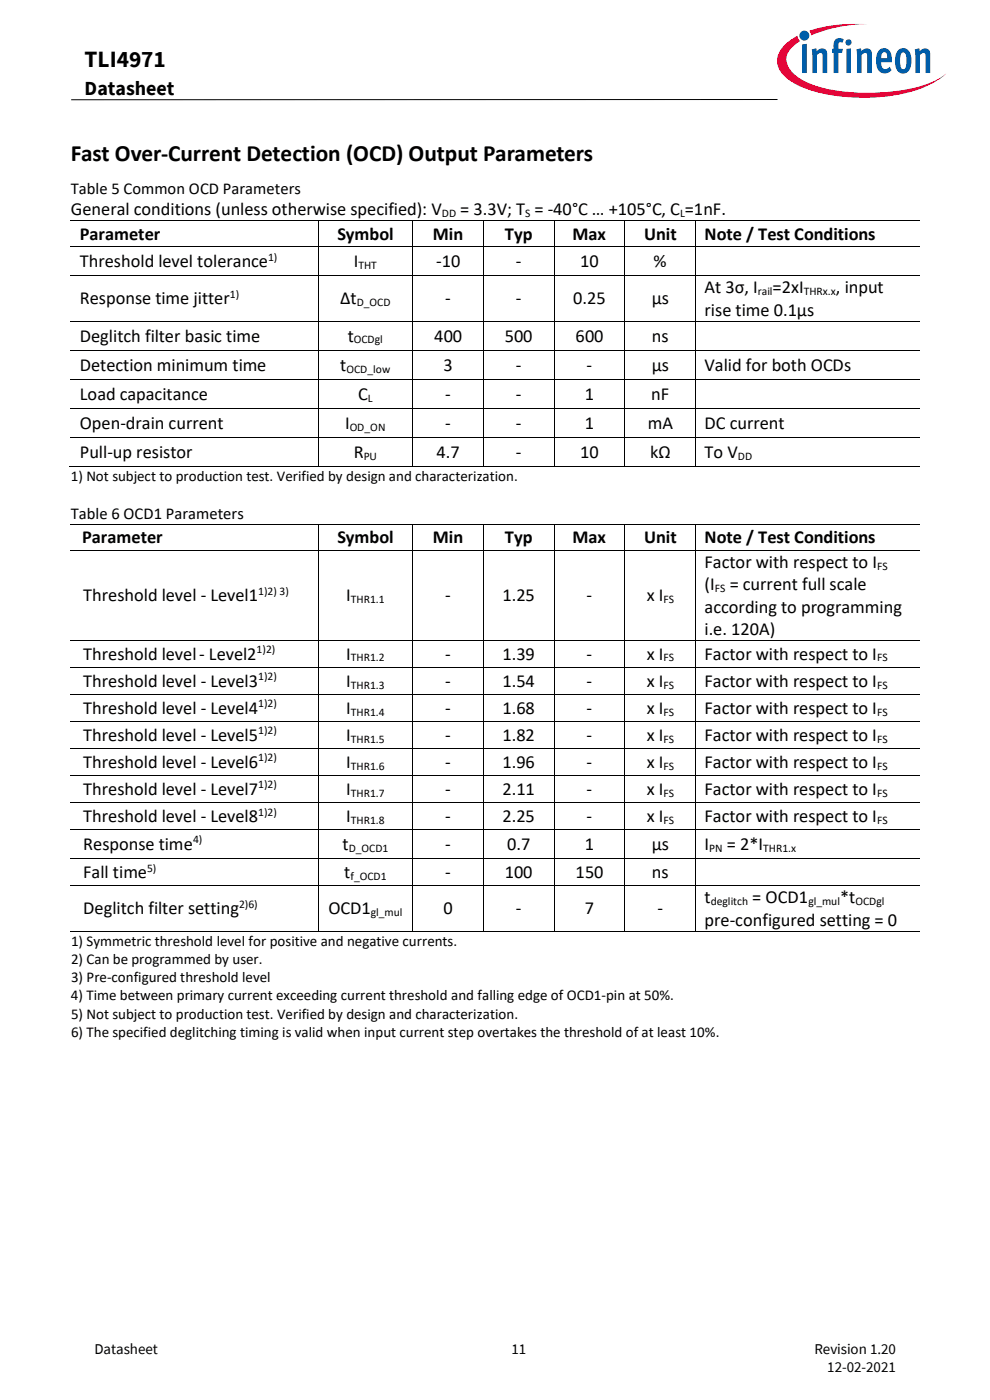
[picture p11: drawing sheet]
<svg xmlns="http://www.w3.org/2000/svg" width="210mm" height="297mm" viewBox="0 0 210 297" stroke-linecap="round" stroke-linejoin="round" font-family="sans-serif">
<path d="M164.9 21.1l-149.8 .1" fill="none" stroke="#000" stroke-width=".21"/>
<path d="M171.6 6.5l.4 1a31.4 31.4 0 0 1 12-2.4 32.3 32.3 0 0 0-12.4 1.4zM166.2 9.8a4.2 4.2 0 0 0 .2 6.4 20.2 20.2 0 0 0 11.2 4.2 35.4 35.4 0 0 0 19.9-2.6l2.2-1.3 1.1-.9a18.7 18.7 0 0 1-9.4 3.5 44.8 44.8 0 0 1-18.3-.9 10.1 10.1 0 0 1-5.7-3.8 3.4 3.4 0 0 1 1.1-4.8l1.3-.9-.5-.5-.1-.6-1.7 1z" fill-rule="evenodd" fill="#e30034"/>
<path d="M169.6 7.6a1.05 1.05 0 0 0 2.1 0 1.05 1.05 0 0 0-2.1 0zM170.1 9.4v6.1h1v-6.2zM172.2 10.5l.1 5h1v-3.8a.63 .63 0 0 1 .5-.5 .63 .63 0 0 1 .6 .3l.1 4h1v-3.9a1.14 1.14 0 0 0-.6-1.3 1.14 1.14 0 0 0-1.4 .3l-.2 .2-.2-.6zM177.3 8.3a2.34 2.34 0 0 0-.5 2.1h-.3v.8h.3v4.3h1.1v-4.3h.7l.2-.8h-.9v-1.2a.49 .49 0 0 1 .8-.1l.3-.8-.2-.1-.7-.1zM179.5 10.4v5.1h1v-5.2zM179.3 9a.7 .7 0 0 0 1.4 0 .7 .7 0 0 0-1.4 0zM181.7 10.5l.1 5h1v-3.8a.63 .63 0 0 1 .5-.5 .63 .63 0 0 1 .6 .3l.1 4h1v-3.9a1.19 1.19 0 0 0-.8-1.3 1.19 1.19 0 0 0-1.5 .5l-.1-.6zM186.6 10.6a3.8 3.8 0 0 0 .2 4.7 1.83 1.83 0 0 0 2.3-.4l-.4-.7a.96 .96 0 0 1-1.1 .4 .96 .96 0 0 1-.7-1v-.4h2.3a2.61 2.61 0 0 0-1.3-3 1.46 1.46 0 0 0-1.3 .4zM187.2 11.3a.65 .65 0 0 1 .8-.1 .65 .65 0 0 1 .2 .8v.4h-1.3zM190.7 10.5a3.9 3.9 0 0 0-.1 4.8 1.64 1.64 0 0 0 2.6-1.3 3.7 3.7 0 0 0-.7-3.5 1.51 1.51 0 0 0-1.8 0zM191.3 11.2l.3-.1a1.15 1.15 0 0 1 .7 1.4v.8a1.25 1.25 0 0 1-.7 1.4 1.48 1.48 0 0 1-.7-1.8l.1-.9zM194 10.5l.2 5h1v-3.8a.63 .63 0 0 1 .5-.5 .63 .63 0 0 1 .6 .3v4h1v-3.9a1.19 1.19 0 0 0-.8-1.3 1.19 1.19 0 0 0-1.4 .5l-.1-.6z" fill-rule="evenodd" fill="#005da9"/>
<g fill="none" stroke="#000" stroke-width=".21">
<path d="M15 46.8h52.4M15 52.3h52.4M15 58.5h52.4M67.5 46.9v5.3M67.5 52.4v6M67.5 58.6v9.4M67.6 46.8h19.9M67.6 52.3h19.9M67.6 58.5h19.9M87.6 46.9v5.3M87.6 52.4v6M87.6 58.6v9.4"/>
<path d="M87.6 46.8h14.9M87.6 52.3h14.9M87.6 58.5h14.9M102.6 46.9v5.3M102.6 52.4v6M102.6 58.6v9.4M102.7 46.8h14.8M102.7 52.3h14.8M102.7 58.5h14.8M117.6 46.9v5.3M117.6 52.4v6M117.6 58.6v9.4"/>
<path d="M117.7 46.8h14.8M117.7 52.3h14.8M117.7 58.5h14.8M132.6 46.9v5.3M132.6 52.4v6M132.6 58.6v9.4M132.7 46.8h14.8M132.7 52.3h14.8M132.7 58.5h14.8M147.6 46.9v5.3M147.6 52.4v6M147.6 58.6v9.4"/>
<path d="M147.7 46.8h47.4M147.7 52.3h47.4M147.7 58.5h47.4M15 68.1h52.4M15 74.3h52.4M67.5 68.2v6M67.5 74.4v6M67.6 68.1h19.9M67.6 74.3h19.9M87.6 68.2v6M87.6 74.4v6M87.6 68.1h14.9"/>
<path d="M87.6 74.3h14.9M102.6 68.2v6M102.6 74.4v6M102.7 68.1h14.8M102.7 74.3h14.8M117.6 68.2v6M117.6 74.4v6M117.7 68.1h14.8M117.7 74.3h14.8M132.6 68.2v6M132.6 74.4v6M132.7 68.1h14.8"/>
<path d="M132.7 74.3h14.8M147.6 68.2v6M147.6 74.4v6M147.7 68.1h47.4M147.7 74.3h47.4M14.8 99h52.6M15 80.5h52.4M15 86.7h52.4M15 92.9h52.4M67.5 80.6v6M67.5 86.8v6M67.5 92.9v6.1"/>
<path d="M67.6 80.5h19.9M67.6 86.7h19.9M67.6 92.9h19.9M67.6 99h19.9M87.6 80.6v6M87.6 86.8v6M87.6 92.9v6.1M87.6 80.5h14.9M87.6 86.7h14.9M87.6 92.9h14.9M87.6 99h14.9M102.6 80.6v6"/>
<path d="M102.6 86.8v6M102.6 92.9v6.1M102.7 80.5h14.8M102.7 86.7h14.8M102.7 92.9h14.8M102.7 99h14.8M117.6 80.6v6M117.6 86.8v6M117.6 92.9v6.1M117.7 80.5h14.8M117.7 86.7h14.8M117.7 92.9h14.8"/>
<path d="M117.7 99h14.8M132.6 80.6v6M132.6 86.8v6M132.6 92.9v6.1M132.7 80.5h14.8M132.7 86.7h14.8M132.7 92.9h14.8M132.7 99h14.8M147.6 80.6v6M147.6 86.8v6M147.6 92.9v6.1M147.7 80.5h47.4"/>
<path d="M147.7 86.7h47.4M147.7 92.9h47.4M147.7 99h47.4M15 111.2h52.4M15 116.7h52.4M67.5 111.3v5.3M67.5 116.8v18.9M67.6 111.2h19.9M67.6 116.7h19.9M87.6 111.3v5.3M87.6 116.8v18.9M87.6 111.2h14.9"/>
<path d="M87.6 116.7h14.9M102.6 111.3v5.3M102.6 116.8v18.9M102.7 111.2h14.8M102.7 116.7h14.8M117.6 111.3v5.3M117.6 116.8v18.9M117.7 111.2h14.8M117.7 116.7h14.8M132.6 111.3v5.3M132.6 116.8v18.9M132.7 111.2h14.8"/>
<path d="M132.7 116.7h14.8M147.6 111.3v5.3M147.6 116.8v18.9M147.7 111.2h47.4M147.7 116.7h47.4M15 135.8h52.4M67.5 135.9v5.6M67.6 135.8h19.9M87.6 135.9v5.6M87.6 135.8h14.9M102.6 135.9v5.6M102.7 135.8h14.8"/>
<path d="M117.6 135.9v5.6M117.7 135.8h14.8M132.6 135.9v5.6M132.7 135.8h14.8M147.6 135.9v5.6M147.7 135.8h47.4M15 141.6h52.4M15 147.3h52.4M15 153.1h52.4M15 158.8h52.4M67.5 141.7v5.5M67.5 147.4v5.6"/>
<path d="M67.5 153.1v5.6M67.5 158.9v5.5M67.6 141.6h19.9M67.6 147.3h19.9M67.6 153.1h19.9M67.6 158.8h19.9M87.6 141.7v5.5M87.6 147.4v5.6M87.6 153.1v5.6M87.6 158.9v5.5M87.6 141.6h14.9M87.6 147.3h14.9"/>
<path d="M87.6 153.1h14.9M87.6 158.8h14.9M102.6 141.7v5.5M102.6 147.4v5.6M102.6 153.1v5.6M102.6 158.9v5.5M102.7 141.6h14.8M102.7 147.3h14.8M102.7 153.1h14.8M102.7 158.8h14.8M117.6 141.7v5.5M117.6 147.4v5.6"/>
<path d="M117.6 153.1v5.6M117.6 158.9v5.5M117.7 141.6h14.8M117.7 147.3h14.8M117.7 153.1h14.8M117.7 158.8h14.8M132.6 141.7v5.5M132.6 147.4v5.6M132.6 153.1v5.6M132.6 158.9v5.5M132.7 141.6h14.8M132.7 147.3h14.8"/>
<path d="M132.7 153.1h14.8M132.7 158.8h14.8M147.6 141.7v5.5M147.6 147.4v5.6M147.6 153.1v5.6M147.6 158.9v5.5M147.7 141.6h47.4M147.7 147.3h47.4M147.7 153.1h47.4M147.7 158.8h47.4M15 164.5h52.4M15 170.2h52.4"/>
<path d="M15 176h52.4M67.5 164.6v5.6M67.5 170.3v5.6M67.5 176v6.1M67.6 164.5h19.9M67.6 170.2h19.9M67.6 176h19.9M87.6 164.6v5.6M87.6 170.3v5.6M87.6 176v6.1M87.6 164.5h14.9M87.6 170.2h14.9"/>
<path d="M87.6 176h14.9M102.6 164.6v5.6M102.6 170.3v5.6M102.6 176v6.1M102.7 164.5h14.8M102.7 170.2h14.8M102.7 176h14.8M117.6 164.6v5.6M117.6 170.3v5.6M117.6 176v6.1M117.7 164.5h14.8M117.7 170.2h14.8"/>
<path d="M117.7 176h14.8M132.6 164.6v5.6M132.6 170.3v5.6M132.6 176v6.1M132.7 164.5h14.8M132.7 170.2h14.8M132.7 176h14.8M147.6 164.6v5.6M147.6 170.3v5.6M147.6 176v6.1M147.7 164.5h47.4M147.7 170.2h47.4"/>
<path d="M147.7 176h47.4M15 182.1h52.4M15 187.9h52.4M15 197.6h52.4M67.5 182.2v5.6M67.5 188v9.5M67.6 182.1h19.9M67.6 187.9h19.9M67.6 197.6h19.9M87.6 182.2v5.6M87.6 188v9.5M87.6 182.1h14.9"/>
<path d="M87.6 187.9h14.9M87.6 197.6h14.9M102.6 182.2v5.6M102.6 188v9.5M102.7 182.1h14.8M102.7 187.9h14.8M102.7 197.6h14.8M117.6 182.2v5.6M117.6 188v9.5M117.7 182.1h14.8M117.7 187.9h14.8M117.7 197.6h14.8"/>
<path d="M132.6 182.2v5.6M132.6 188v9.5M132.7 182.1h14.8M132.7 187.9h14.8M132.7 197.6h14.8M147.6 182.2v5.6M147.6 188v9.5M147.7 182.1h47.4M147.7 187.9h47.4M147.7 197.6h29.9M178 197.6h17.1"/>
</g>
<g fill="#000">
<path d="M67.4 46.7h.2v.2h-.2z" fill-rule="evenodd"/>
<path d="M67.4 52.2h.2v.2h-.2z" fill-rule="evenodd"/>
<path d="M67.4 58.4h.2v.2h-.2z" fill-rule="evenodd"/>
<path d="M87.5 46.7h.1v.2h-.1z" fill-rule="evenodd"/>
<path d="M87.5 52.2h.1v.2h-.1z" fill-rule="evenodd"/>
<path d="M87.5 58.4h.1v.2h-.1z" fill-rule="evenodd"/>
<path d="M102.5 46.7h.2v.2h-.2z" fill-rule="evenodd"/>
<path d="M102.5 52.2h.2v.2h-.2z" fill-rule="evenodd"/>
<path d="M102.5 58.4h.2v.2h-.2z" fill-rule="evenodd"/>
<path d="M117.5 46.7h.2v.2h-.2z" fill-rule="evenodd"/>
<path d="M117.5 52.2h.2v.2h-.2z" fill-rule="evenodd"/>
<path d="M117.5 58.4h.2v.2h-.2z" fill-rule="evenodd"/>
<path d="M132.5 46.7h.2v.2h-.2z" fill-rule="evenodd"/>
<path d="M132.5 52.2h.2v.2h-.2z" fill-rule="evenodd"/>
<path d="M132.5 58.4h.2v.2h-.2z" fill-rule="evenodd"/>
<path d="M147.5 46.7h.2v.2h-.2z" fill-rule="evenodd"/>
<path d="M147.5 52.2h.2v.2h-.2z" fill-rule="evenodd"/>
<path d="M147.5 58.4h.2v.2h-.2z" fill-rule="evenodd"/>
<path d="M67.4 68h.2v.2h-.2z" fill-rule="evenodd"/>
<path d="M67.4 74.2h.2v.2h-.2z" fill-rule="evenodd"/>
<path d="M87.5 68h.1v.2h-.1z" fill-rule="evenodd"/>
<path d="M87.5 74.2h.1v.2h-.1z" fill-rule="evenodd"/>
<path d="M102.5 68h.2v.2h-.2z" fill-rule="evenodd"/>
<path d="M102.5 74.2h.2v.2h-.2z" fill-rule="evenodd"/>
<path d="M117.5 68h.2v.2h-.2z" fill-rule="evenodd"/>
<path d="M117.5 74.2h.2v.2h-.2z" fill-rule="evenodd"/>
<path d="M132.5 68h.2v.2h-.2z" fill-rule="evenodd"/>
<path d="M132.5 74.2h.2v.2h-.2z" fill-rule="evenodd"/>
<path d="M147.5 68h.2v.2h-.2z" fill-rule="evenodd"/>
<path d="M147.5 74.2h.2v.2h-.2z" fill-rule="evenodd"/>
<path d="M67.4 80.4h.2v.2h-.2z" fill-rule="evenodd"/>
<path d="M67.4 86.6h.2v.1h-.2z" fill-rule="evenodd"/>
<path d="M67.4 92.8h.2v.1h-.2z" fill-rule="evenodd"/>
<path d="M67.4 99h.2v.1h-.2z" fill-rule="evenodd"/>
<path d="M87.5 80.4h.1v.2h-.1z" fill-rule="evenodd"/>
<path d="M87.5 86.6h.1v.1h-.1z" fill-rule="evenodd"/>
<path d="M87.5 92.8h.1v.1h-.1z" fill-rule="evenodd"/>
<path d="M87.5 99h.1v.1h-.1z" fill-rule="evenodd"/>
<path d="M102.5 80.4h.2v.2h-.2z" fill-rule="evenodd"/>
<path d="M102.5 86.6h.2v.1h-.2z" fill-rule="evenodd"/>
<path d="M102.5 92.8h.2v.1h-.2z" fill-rule="evenodd"/>
<path d="M102.5 99h.2v.1h-.2z" fill-rule="evenodd"/>
<path d="M117.5 80.4h.2v.2h-.2z" fill-rule="evenodd"/>
<path d="M117.5 86.6h.2v.1h-.2z" fill-rule="evenodd"/>
<path d="M117.5 92.8h.2v.1h-.2z" fill-rule="evenodd"/>
<path d="M117.5 99h.2v.1h-.2z" fill-rule="evenodd"/>
<path d="M132.5 80.4h.2v.2h-.2z" fill-rule="evenodd"/>
<path d="M132.5 86.6h.2v.1h-.2z" fill-rule="evenodd"/>
<path d="M132.5 92.8h.2v.1h-.2z" fill-rule="evenodd"/>
<path d="M132.5 99h.2v.1h-.2z" fill-rule="evenodd"/>
<path d="M147.5 80.4h.2v.2h-.2z" fill-rule="evenodd"/>
<path d="M147.5 86.6h.2v.1h-.2z" fill-rule="evenodd"/>
<path d="M147.5 92.8h.2v.1h-.2z" fill-rule="evenodd"/>
<path d="M147.5 99h.2v.1h-.2z" fill-rule="evenodd"/>
<path d="M67.4 111.1h.2v.2h-.2z" fill-rule="evenodd"/>
<path d="M67.4 116.6h.2v.2h-.2z" fill-rule="evenodd"/>
<path d="M87.5 111.1h.1v.2h-.1z" fill-rule="evenodd"/>
<path d="M87.5 116.6h.1v.2h-.1z" fill-rule="evenodd"/>
<path d="M102.5 111.1h.2v.2h-.2z" fill-rule="evenodd"/>
<path d="M102.5 116.6h.2v.2h-.2z" fill-rule="evenodd"/>
<path d="M117.5 111.1h.2v.2h-.2z" fill-rule="evenodd"/>
<path d="M117.5 116.6h.2v.2h-.2z" fill-rule="evenodd"/>
<path d="M132.5 111.1h.2v.2h-.2z" fill-rule="evenodd"/>
<path d="M132.5 116.6h.2v.2h-.2z" fill-rule="evenodd"/>
<path d="M147.5 111.1h.2v.2h-.2z" fill-rule="evenodd"/>
<path d="M147.5 116.6h.2v.2h-.2z" fill-rule="evenodd"/>
<path d="M67.4 135.7h.2v.2h-.2z" fill-rule="evenodd"/>
<path d="M87.5 135.7h.1v.2h-.1z" fill-rule="evenodd"/>
<path d="M102.5 135.7h.2v.2h-.2z" fill-rule="evenodd"/>
<path d="M117.5 135.7h.2v.2h-.2z" fill-rule="evenodd"/>
<path d="M132.5 135.7h.2v.2h-.2z" fill-rule="evenodd"/>
<path d="M147.5 135.7h.2v.2h-.2z" fill-rule="evenodd"/>
<path d="M67.4 141.5h.2v.2h-.2z" fill-rule="evenodd"/>
<path d="M67.4 147.2h.2v.2h-.2z" fill-rule="evenodd"/>
<path d="M67.4 153h.2v.1h-.2z" fill-rule="evenodd"/>
<path d="M67.4 158.7h.2v.2h-.2z" fill-rule="evenodd"/>
<path d="M87.5 141.5h.1v.2h-.1z" fill-rule="evenodd"/>
<path d="M87.5 147.2h.1v.2h-.1z" fill-rule="evenodd"/>
<path d="M87.5 153h.1v.1h-.1z" fill-rule="evenodd"/>
<path d="M87.5 158.7h.1v.2h-.1z" fill-rule="evenodd"/>
<path d="M102.5 141.5h.2v.2h-.2z" fill-rule="evenodd"/>
<path d="M102.5 147.2h.2v.2h-.2z" fill-rule="evenodd"/>
<path d="M102.5 153h.2v.1h-.2z" fill-rule="evenodd"/>
<path d="M102.5 158.7h.2v.2h-.2z" fill-rule="evenodd"/>
<path d="M117.5 141.5h.2v.2h-.2z" fill-rule="evenodd"/>
<path d="M117.5 147.2h.2v.2h-.2z" fill-rule="evenodd"/>
<path d="M117.5 153h.2v.1h-.2z" fill-rule="evenodd"/>
<path d="M117.5 158.7h.2v.2h-.2z" fill-rule="evenodd"/>
<path d="M132.5 141.5h.2v.2h-.2z" fill-rule="evenodd"/>
<path d="M132.5 147.2h.2v.2h-.2z" fill-rule="evenodd"/>
<path d="M132.5 153h.2v.1h-.2z" fill-rule="evenodd"/>
<path d="M132.5 158.7h.2v.2h-.2z" fill-rule="evenodd"/>
<path d="M147.5 141.5h.2v.2h-.2z" fill-rule="evenodd"/>
<path d="M147.5 147.2h.2v.2h-.2z" fill-rule="evenodd"/>
<path d="M147.5 153h.2v.1h-.2z" fill-rule="evenodd"/>
<path d="M147.5 158.7h.2v.2h-.2z" fill-rule="evenodd"/>
<path d="M67.4 164.4h.2v.2h-.2z" fill-rule="evenodd"/>
<path d="M67.4 170.2h.2v.1h-.2z" fill-rule="evenodd"/>
<path d="M67.4 175.9h.2v.1h-.2z" fill-rule="evenodd"/>
<path d="M87.5 164.4h.1v.2h-.1z" fill-rule="evenodd"/>
<path d="M87.5 170.2h.1v.1h-.1z" fill-rule="evenodd"/>
<path d="M87.5 175.9h.1v.1h-.1z" fill-rule="evenodd"/>
<path d="M102.5 164.4h.2v.2h-.2z" fill-rule="evenodd"/>
<path d="M102.5 170.2h.2v.1h-.2z" fill-rule="evenodd"/>
<path d="M102.5 175.9h.2v.1h-.2z" fill-rule="evenodd"/>
<path d="M117.5 164.4h.2v.2h-.2z" fill-rule="evenodd"/>
<path d="M117.5 170.2h.2v.1h-.2z" fill-rule="evenodd"/>
<path d="M117.5 175.9h.2v.1h-.2z" fill-rule="evenodd"/>
<path d="M132.5 164.4h.2v.2h-.2z" fill-rule="evenodd"/>
<path d="M132.5 170.2h.2v.1h-.2z" fill-rule="evenodd"/>
<path d="M132.5 175.9h.2v.1h-.2z" fill-rule="evenodd"/>
<path d="M147.5 164.4h.2v.2h-.2z" fill-rule="evenodd"/>
<path d="M147.5 170.2h.2v.1h-.2z" fill-rule="evenodd"/>
<path d="M147.5 175.9h.2v.1h-.2z" fill-rule="evenodd"/>
<path d="M67.4 182.1h.2v.1h-.2z" fill-rule="evenodd"/>
<path d="M67.4 187.8h.2v.2h-.2z" fill-rule="evenodd"/>
<path d="M67.4 197.5h.2v.1h-.2z" fill-rule="evenodd"/>
<path d="M87.5 182.1h.1v.1h-.1z" fill-rule="evenodd"/>
<path d="M87.5 187.8h.1v.2h-.1z" fill-rule="evenodd"/>
<path d="M87.5 197.5h.1v.1h-.1z" fill-rule="evenodd"/>
<path d="M102.5 182.1h.2v.1h-.2z" fill-rule="evenodd"/>
<path d="M102.5 187.8h.2v.2h-.2z" fill-rule="evenodd"/>
<path d="M102.5 197.5h.2v.1h-.2z" fill-rule="evenodd"/>
<path d="M117.5 182.1h.2v.1h-.2z" fill-rule="evenodd"/>
<path d="M117.5 187.8h.2v.2h-.2z" fill-rule="evenodd"/>
<path d="M117.5 197.5h.2v.1h-.2z" fill-rule="evenodd"/>
<path d="M132.5 182.1h.2v.1h-.2z" fill-rule="evenodd"/>
<path d="M132.5 187.8h.2v.2h-.2z" fill-rule="evenodd"/>
<path d="M132.5 197.5h.2v.1h-.2z" fill-rule="evenodd"/>
<path d="M147.5 182.1h.2v.1h-.2z" fill-rule="evenodd"/>
<path d="M147.5 187.8h.2v.2h-.2z" fill-rule="evenodd"/>
<path d="M147.5 197.5h.2v.1h-.2z" fill-rule="evenodd"/>
<path d="M177.6 197.5h.2v.1h-.2z" fill-rule="evenodd"/>
<path d="M177.8 197.5l.1 .1z" fill-rule="evenodd"/>
<path d="M177.9 197.5h.1v.1h-.1z" fill-rule="evenodd"/>
</g>
<g font-size="5">
<text x="17.9" y="14.3">TLI4971</text>
<text x="15" y="34.3">Fast Over-Current Detection (OCD) Output Parameters</text>
</g>
<text font-size="4.2" x="17.9" y="20.2">Datasheet</text>
<g font-size="3.9">
<text x="15" y="45.7">General conditions (unless otherwise specified): V</text>
<text x="97.6" y="45.7">= 3.3V; T = -40°C … +105°C, C =1nF.</text>
<text x="16.9" y="50.9">Parameter</text>
<text x="71.6" y="50.9">Symbol</text>
<text x="91.8" y="50.9">Min</text>
<text x="107.1" y="50.9">Typ</text>
<text x="121.5" y="50.9">Max</text>
<text x="136.6" y="50.9">Unit</text>
<text x="149.5" y="50.9">Note / Test Conditions</text>
<text x="16.9" y="56.7">Threshold level tolerance</text>
<text x="75.1" y="56.7">I</text>
<text x="92.5" y="56.7">-10</text>
<text x="109.4" y="56.7">-</text>
<text x="123.1" y="56.7">10</text>
<text x="138.7" y="56.7">%</text>
<text x="16.9" y="64.6">Response time jitter</text>
<text x="72.2" y="64.6">Δt</text>
<text x="94.5" y="64.6">-</text>
<text x="109.4" y="64.6">-</text>
<text x="121.6" y="64.6">0.25</text>
<text x="138.2" y="64.6">µs</text>
<text x="149.5" y="62.2">At 3σ, I</text>
<text x="163.9" y="62.2">=2xI</text>
<text x="177.3" y="62.2">, input</text>
<text x="149.5" y="67">rise time 0.1µs</text>
<text x="16.9" y="72.5">Deglitch filter basic time</text>
<text x="73.8" y="72.5">t</text>
<text x="92.1" y="72.5">400</text>
<text x="107.1" y="72.5">500</text>
<text x="122.1" y="72.5">600</text>
<text x="138.3" y="72.5">ns</text>
<text x="16.9" y="78.7">Detection minimum time</text>
<text x="72.2" y="78.7">t</text>
<text x="94.1" y="78.7">3</text>
<text x="109.4" y="78.7">-</text>
<text x="124.4" y="78.7">-</text>
<text x="138.2" y="78.7">µs</text>
<text x="149.5" y="78.7">Valid for both OCDs</text>
<text x="16.9" y="84.9">Load capacitance</text>
<text x="76" y="84.9">C</text>
<text x="94.5" y="84.9">-</text>
<text x="109.4" y="84.9">-</text>
<text x="124.1" y="84.9">1</text>
<text x="138.2" y="84.9">nF</text>
<text x="16.9" y="91.1">Open-drain current</text>
<text x="73.2" y="91.1">I</text>
<text x="94.5" y="91.1">-</text>
<text x="109.4" y="91.1">-</text>
<text x="124.1" y="91.1">1</text>
<text x="137.4" y="91.1">mA</text>
<text x="149.5" y="91.1">DC current</text>
<text x="16.9" y="97.3">Pull-up resistor</text>
<text x="75" y="97.3">R</text>
<text x="92.6" y="97.3">4.7</text>
<text x="109.4" y="97.3">-</text>
<text x="123.1" y="97.3">10</text>
<text x="137.9" y="97.3">kΩ</text>
<text x="149.5" y="97.3">To V</text>
<text x="17.4" y="115.3">Parameter</text>
<text x="71.6" y="115.3">Symbol</text>
<text x="91.8" y="115.3">Min</text>
<text x="107.1" y="115.3">Typ</text>
<text x="121.5" y="115.3">Max</text>
<text x="136.6" y="115.3">Unit</text>
<text x="149.5" y="115.3">Note / Test Conditions</text>
<text x="149.5" y="120.5">Factor with respect to I</text>
<text x="149.5" y="125.2">(I</text>
<text x="154.8" y="125.2">= current full scale</text>
<text x="17.7" y="127.6">Threshold level - Level1</text>
<text x="73.5" y="127.6">I</text>
<text x="94.5" y="127.6">-</text>
<text x="106.6" y="127.6">1.25</text>
<text x="124.4" y="127.6">-</text>
<text x="137.2" y="127.6">x I</text>
<text x="149.5" y="130">according to programming</text>
<text x="149.5" y="134.7">i.e. 120A)</text>
<text x="17.7" y="140">Threshold level- Level2</text>
<text x="73.5" y="140">I</text>
<text x="94.5" y="140">-</text>
<text x="106.6" y="140">1.39</text>
<text x="124.4" y="140">-</text>
<text x="137.2" y="140">x I</text>
<text x="149.5" y="140">Factor with respect to I</text>
<text x="17.7" y="145.8">Threshold level - Level3</text>
<text x="73.5" y="145.8">I</text>
<text x="94.5" y="145.8">-</text>
<text x="106.6" y="145.8">1.54</text>
<text x="124.4" y="145.8">-</text>
<text x="137.2" y="145.8">x I</text>
<text x="149.5" y="145.8">Factor with respect to I</text>
<text x="17.7" y="151.5">Threshold level - Level4</text>
<text x="73.5" y="151.5">I</text>
<text x="94.5" y="151.5">-</text>
<text x="106.6" y="151.5">1.68</text>
<text x="124.4" y="151.5">-</text>
<text x="137.2" y="151.5">x I</text>
<text x="149.5" y="151.5">Factor with respect to I</text>
<text x="17.7" y="157.2">Threshold level - Level5</text>
<text x="73.5" y="157.2">I</text>
<text x="94.5" y="157.2">-</text>
<text x="106.6" y="157.2">1.82</text>
<text x="124.4" y="157.2">-</text>
<text x="137.2" y="157.2">x I</text>
<text x="149.5" y="157.2">Factor with respect to I</text>
<text x="17.7" y="163">Threshold level - Level6</text>
<text x="73.5" y="163">I</text>
<text x="94.5" y="163">-</text>
<text x="106.6" y="163">1.96</text>
<text x="124.4" y="163">-</text>
<text x="137.2" y="163">x I</text>
<text x="149.5" y="163">Factor with respect to I</text>
<text x="17.7" y="168.7">Threshold level - Level7</text>
<text x="73.5" y="168.7">I</text>
<text x="94.5" y="168.7">-</text>
<text x="106.6" y="168.7">2.11</text>
<text x="124.4" y="168.7">-</text>
<text x="137.2" y="168.7">x I</text>
<text x="149.5" y="168.7">Factor with respect to I</text>
<text x="17.7" y="174.4">Threshold level - Level8</text>
<text x="73.5" y="174.4">I</text>
<text x="94.5" y="174.4">-</text>
<text x="106.6" y="174.4">2.25</text>
<text x="124.4" y="174.4">-</text>
<text x="137.2" y="174.4">x I</text>
<text x="149.5" y="174.4">Factor with respect to I</text>
<text x="17.7" y="180.4">Response time</text>
<text x="72.7" y="180.4">t</text>
<text x="94.5" y="180.4">-</text>
<text x="107.6" y="180.4">0.7</text>
<text x="124.1" y="180.4">1</text>
<text x="138.2" y="180.4">µs</text>
<text x="149.5" y="180.4">I</text>
<text x="154.2" y="180.4">= 2*I</text>
<text x="17.7" y="186.3">Fall time</text>
<text x="73" y="186.3">t</text>
<text x="94.5" y="186.3">-</text>
<text x="107.1" y="186.3">100</text>
<text x="122.1" y="186.3">150</text>
<text x="138.3" y="186.3">ns</text>
<text x="149.5" y="191.7">t</text>
<text x="159.6" y="191.7">= OCD1</text>
<text x="178.2" y="191.7">*t</text>
<text x="17.7" y="194">Deglitch filter setting</text>
<text x="69.7" y="194">OCD1</text>
<text x="94.1" y="194">0</text>
<text x="109.4" y="194">-</text>
<text x="124.1" y="194">7</text>
<text x="139.5" y="194">-</text>
<text x="149.5" y="196.4">pre-configured setting = 0</text>
</g>
<g font-size="3.5">
<text x="15" y="41.1">Table 5 Common OCD Parameters</text>
<text x="15" y="110.2">Table 6 OCD1 Parameters</text>
</g>
<g font-size="3.2">
<text x="15" y="102.1">1) Not subject to production test. Verified by design and characterization.</text>
<text x="15.1" y="200.6">1) Symmetric threshold level for positive and negative currents.</text>
<text x="15.1" y="204.5">2) Can be programmed by user.</text>
<text x="15.1" y="208.4">3) Pre-configured threshold level</text>
<text x="15" y="212.3">4) Time between primary current exceeding current threshold and falling edge of OCD1-pin at 50%.</text>
<text x="15.1" y="216.1">5) Not subject to production test. Verified by design and characterization.</text>
<text x="15.1" y="220">6) The specified deglitching timing is valid when input current step overtakes the threshold of at least 10%.</text>
<text x="20" y="287.2">Datasheet</text>
<text x="108.5" y="287.2">11</text>
<text x="172.8" y="287.2">Revision 1.20</text>
<text x="175.5" y="291.2">12-02-2021</text>
</g>
<g font-size="2.5">
<text x="93.7" y="46">DD</text>
<text x="111.4" y="46">S</text>
<text x="144.3" y="46">L</text>
<text x="56.9" y="55.3">1)</text>
<text x="76" y="57">THT</text>
<text x="48.8" y="63.2">1)</text>
<text x="75.7" y="64.9">D_OCD</text>
<text x="160.8" y="62.6">rail</text>
<text x="170.5" y="62.6">THRx.x</text>
<text x="75.1" y="72.9">OCDgl</text>
<text x="73.5" y="79">OCD_low</text>
<text x="78" y="85.2">L</text>
<text x="74.2" y="91.4">OD_ON</text>
<text x="77.1" y="97.6">PU</text>
<text x="156.5" y="97.6">DD</text>
<text x="151.6" y="125.6">FS</text>
<text x="186" y="120.8">FS</text>
<text x="54.8" y="126.2">1)2) 3)</text>
<text x="74.4" y="127.9">THR1.1</text>
<text x="140.7" y="127.9">FS</text>
<text x="54.4" y="138.6">1)2)</text>
<text x="74.4" y="140.4">THR1.2</text>
<text x="140.7" y="140.4">FS</text>
<text x="186" y="140.4">FS</text>
<text x="54.8" y="144.4">1)2)</text>
<text x="74.4" y="146.1">THR1.3</text>
<text x="140.7" y="146.1">FS</text>
<text x="186" y="146.1">FS</text>
<text x="54.8" y="150.1">1)2)</text>
<text x="54.8" y="155.8">1)2)</text>
<text x="74.4" y="151.8">THR1.4</text>
<text x="140.7" y="151.8">FS</text>
<text x="186" y="151.8">FS</text>
<text x="54.8" y="161.6">1)2)</text>
<text x="74.4" y="157.5">THR1.5</text>
<text x="140.7" y="157.5">FS</text>
<text x="186" y="157.5">FS</text>
<text x="54.8" y="167.3">1)2)</text>
<text x="74.4" y="163.3">THR1.6</text>
<text x="140.7" y="163.3">FS</text>
<text x="186" y="163.3">FS</text>
<text x="54.8" y="173">1)2)</text>
<text x="74.4" y="169">THR1.7</text>
<text x="140.7" y="169">FS</text>
<text x="186" y="169">FS</text>
<text x="40.9" y="179">4)</text>
<text x="74.4" y="174.8">THR1.8</text>
<text x="140.7" y="174.8">FS</text>
<text x="186" y="174.8">FS</text>
<text x="31.2" y="184.9">5)</text>
<text x="74" y="180.7">D_OCD1</text>
<text x="150.4" y="180.7">PN</text>
<text x="161.9" y="180.7">THR1.x</text>
<text x="74.4" y="186.7">f_OCD1</text>
<text x="50.7" y="192.6">2)6)</text>
<text x="78.7" y="194.4">gl_mul</text>
<text x="150.8" y="192">deglitch</text>
<text x="171.5" y="192">gl_mul</text>
<text x="181.5" y="192">OCDgl</text>
</g>
</svg>
